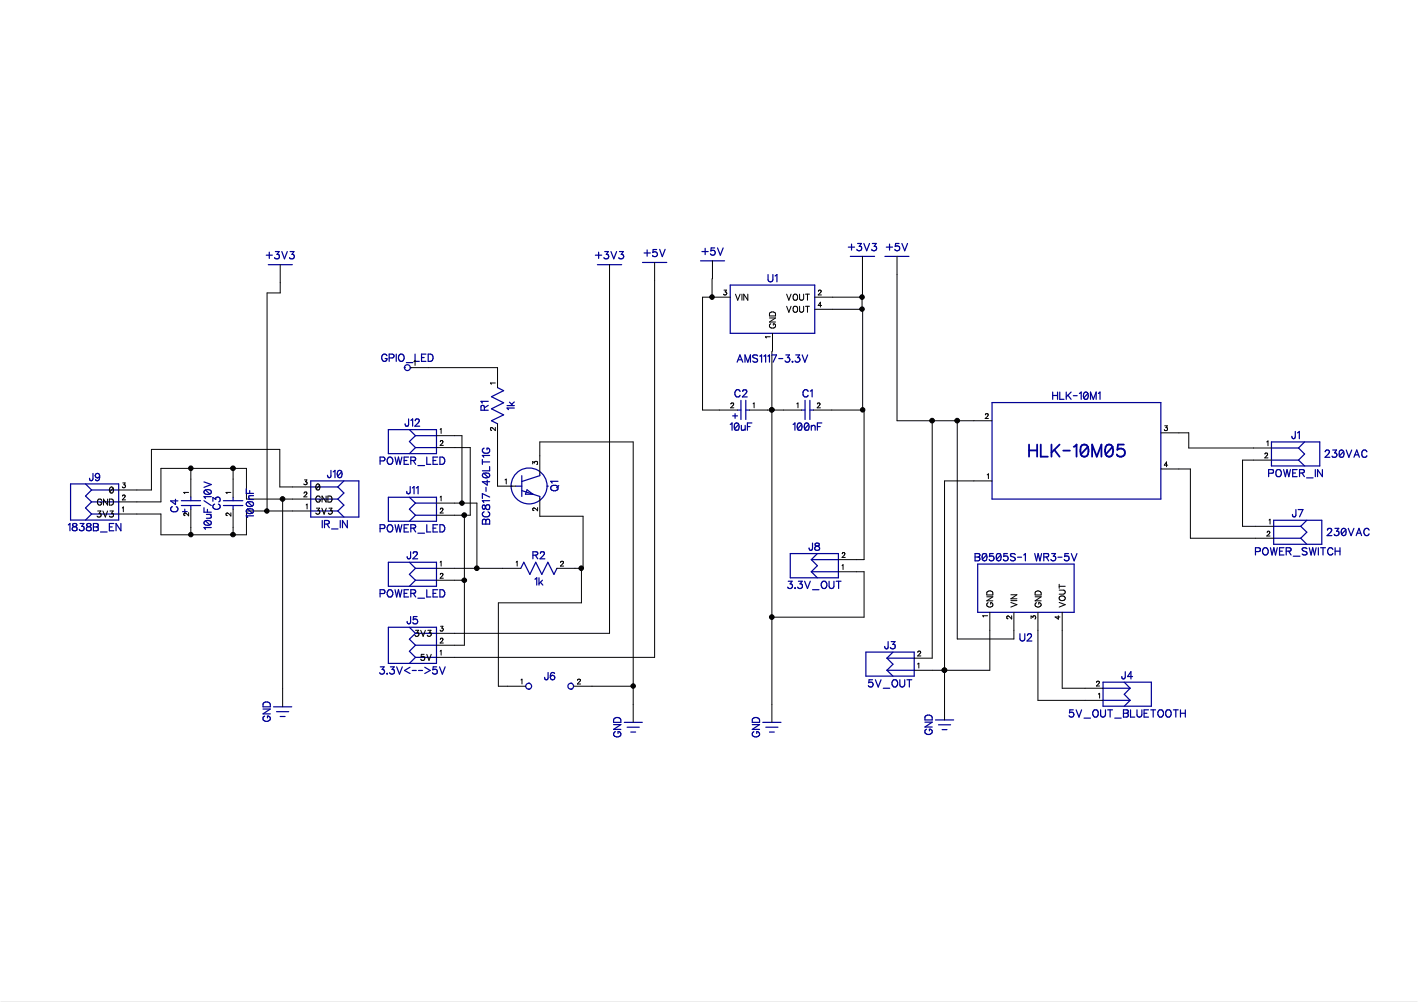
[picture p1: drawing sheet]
<svg xmlns="http://www.w3.org/2000/svg" width="297mm" height="210mm" viewBox="0 0 297 210" stroke-linecap="round" stroke-linejoin="round" font-family="sans-serif">
<g fill="#000" stroke="#000" stroke-width=".21">
<path d="M0 0h297.1v209.8h-297.1z"/>
<circle cx="149.2" cy="62.2" r=".48"/>
<circle cx="180.6" cy="64.8" r=".46"/>
<circle cx="180.6" cy="62.2" r=".48"/>
<circle cx="40" cy="98.1" r=".48"/>
<circle cx="48.8" cy="98.1" r=".49"/>
<circle cx="161.7" cy="85.9" r=".48"/>
<circle cx="180.7" cy="85.9" r=".47"/>
<circle cx="195.3" cy="88.1" r=".49"/>
<circle cx="200.5" cy="88.1" r=".49"/>
<circle cx="40" cy="112" r=".46"/>
<circle cx="48.8" cy="112" r=".48"/>
<circle cx="55.9" cy="107" r=".47"/>
<circle cx="59.2" cy="104.5" r=".49"/>
<circle cx="96.8" cy="105.4" r=".47"/>
<circle cx="97.3" cy="107.9" r=".49"/>
<circle cx="99.9" cy="119" r=".49"/>
<circle cx="121.8" cy="119" r=".48"/>
<circle cx="97.2" cy="121.5" r=".48"/>
<circle cx="161.7" cy="129.3" r=".49"/>
<circle cx="132.6" cy="143.7" r=".47"/>
<circle cx="197.8" cy="140.4" r=".48"/>
</g>
<g fill="#fff" stroke="#fff" stroke-width=".21">
<path d="M0 0h297.1v209.8h-297.1z"/>
<path d="M0 .6h297.1v208.5h-297.1z"/>
</g>
<g fill="none" stroke="#000" stroke-width=".21">
<path d="M58.7 55.4v6h-2.8v45.6M127.7 55.4v77.3h-36.3M137.1 55v82.7h-45.7M149.2 58.4v3.9M149.2 54.6v3.8M180.7 53.7v8.6h-10M187.9 53.7v34.4h19.9M86 77h18.2v4.2M86.7 75.7l.2-.2v1M151.7 60.8h.5l-.3 .4h.1a.35 .35 0 0 1 .1 .5 .35 .35 0 0 1-.5-.1M153 62.3h-5.8v23.6h7.3M154.1 61.6l.4 1.3 .5-1.3"/>
<path d="M155.4 61.6v1.3M156.7 61.6v1.3l-.9-1.3v1.3M161.2 66.6h1.3l-1.3 .9h1.3M161.2 65.6a.71 .71 0 0 1 1.3 .2v.4h-1.3zM161.4 70.5h-1.1l.2 .3M161.5 67.8a.45 .45 0 0 0-.3 .6 .45 .45 0 0 0 .4 .3h.4a.44 .44 0 0 0 .5-.4 .44 .44 0 0 0-.5-.5v.3M161.7 73.6v77.7M161.8 69.8v3.8M164.8 61.6l.4 1.3 .5-1.3M164.8 64.2l.4 1.2 .5-1.2M166.2 61.8l.1-.1a.62 .62 0 0 1 .8 .4 .62 .62 0 0 1-.4 .8 .65 .65 0 0 1-.6-.4 .65 .65 0 0 1 .1-.7zM166.2 64.3l.3-.1a.63 .63 0 0 1 .6 .6 .63 .63 0 0 1-.6 .6 .82 .82 0 0 1-.3-1.1z"/>
<path d="M167.5 61.6v1.1l.3 .2 .3-.1 .2-.2v-1M167.5 64.2v1.1l.3 .1 .5-.1v-1.1M168.7 61.6h.9M168.7 64.2h.9M169.1 61.6v1.3M169.1 64.2v1.2M170.7 64.8h10v21.1M171.4 61h.1M171.4 61l.1-.2h.3l.2 .3-.6 .7h.7M172.1 64h-.7l.5-.7v1M180.6 62.3v2.5M40 98.1h.1"/>
<path d="M40 98.1v6M48.8 98.1h.1M48.8 98.1v6.1M91.4 91.3h5.4v14.1M91.4 93.8h7.1v14.1h-7.1M92.2 90l.2-.2v1M92.2 92.5l.2-.2 .4 .2-.6 .8h.7M103.8 89.5v.7l-.7-.6h-.3l-.1 .4 .3 .2M103.8 80.2h-1.1l.3 .3M104.2 88.8v13h3.8M111.6 97.2v-.5l.4 .3a.35 .35 0 0 1 .5-.3 .35 .35 0 0 1-.1 .6M113.1 99.3v-6.7h19.5v58.7"/>
<path d="M153.1 84.6l.4-.2 .2 .3-.6 .7h.6M157 85.9h10.9M157.8 84.6l.2-.2v1M166.9 84.6l.3-.2v1M170.4 85.9h10.6v31.3h-5.4M171.2 84.6l.1-.1 .3-.1 .2 .3-.6 .7h.7M195.3 88.1v49.8h-3.8M200.5 88.1v45.8h11.9v-5.6M206.4 86.9a.3 .3 0 0 1 .3-.3 .3 .3 0 0 1 .3 .4l-.6 .7h.6M206.8 99.5l.2-.2v1M243.2 90.7h5.8v3.1h17.3M243.2 98.2h6.2v14.6h17.4"/>
<path d="M244 89.2h.5l-.3 .4a.34 .34 0 0 1 .4 .3 .34 .34 0 0 1-.3 .4 .34 .34 0 0 1-.4-.3M244.6 97.4h-.7l.5-.6v1M265 95.1l.1-.2h.3l.1 .3-.6 .7h.7M265.4 92.6l.2-.2v1M266.3 96.4h-6v13.9h6.5M20.5 107h.6l-.3 .6a.4 .4 0 0 1 .4 .4 .4 .4 0 0 1-.6 .3l-.3-.2M21.3 104.8l-.2-.2a.62 .62 0 0 0-.7 .5 .62 .62 0 0 0 .6 .7l.3-.3v-.2h-.3M21.6 107l.5 1.3 .4-1.3M22.5 104.5v1.3l-.8-1.3v1.3M22.9 104.5h.4a.67 .67 0 0 1 .5 .7 .67 .67 0 0 1-.5 .6h-.4zM23 107h.7l-.4 .6a.43 .43 0 0 1 .4 .6 .43 .43 0 0 1-.8-.1M23.7 102.3a.38 .38 0 0 0-.3-.3 .38 .38 0 0 0-.4 .3v.7"/>
<path d="M23.7 102.3l.1 .3a.53 .53 0 0 1-.5 .7l-.3-.3M23.7 102.3l-.7 .7M25.6 106.4l.2-.2v1M25.7 103.9l.1-.2 .4 .2-.6 .8h.7M25.7 101.2h.5l-.2 .3h.1a.34 .34 0 0 1 .1 .6 .34 .34 0 0 1-.6-.1M39.5 107.4v.7l-.8-.6-.2 .3 .2 .2M39.5 103.2h-1l.2 .2M40 112h.1M40 106.7v5.3M48.4 107.4v.7l-.8-.6-.3 .1 .1 .3 .2 .1M48.4 103.2h-1.1l.3 .2M48.8 106.7v5.3"/>
<path d="M59.2 104.5v43.6M63.7 103.3l.2-.2 .3 .1v.2l-.5 .7h.6M63.8 100.5h.5l-.3 .4a.35 .35 0 0 1 .3 .6 .35 .35 0 0 1-.6-.1M64.1 105.8l.2-.2v1M65.1 104.5h-13.5v-6.4h-17.9v7h-8.8M65.1 107h-13.5v5h-17.9v-4.3h-8.8M65.1 102h-6.5v-7.9h-26.9v8.5h-6.8M66.3 106.5h.7l-.4 .4a.43 .43 0 0 1 .3 .7 .43 .43 0 0 1-.8-.1M67 101.6v.5l-.2 .5h-.4l-.2-.2M67 101.6a.38 .38 0 0 0-.4-.2 .38 .38 0 0 0-.4 .2v.8M67 101.6l-.8 .8M67.1 104.2l-.3-.3a.62 .62 0 0 0-.7 .7 .62 .62 0 0 0 .8 .5l.2-.4h-.3"/>
<path d="M67.4 106.5l.5 1.2 .5-1.2M68.3 103.9v1.3l-.8-1.3v1.3M68.7 103.9a.71 .71 0 0 1 .8 .4 .71 .71 0 0 1-.2 .8l-.6 .1zM68.9 106.5h.6l-.3 .4a.42 .42 0 0 1 .4 .5 .42 .42 0 0 1-.5 .3l-.3-.2M91.4 119.1h17.7M91.4 105.4h8.5v13.7M92.2 117.8l.2-.2v1M92.2 104.1l.2-.1v.9M92.2 106.7l.2-.2h.3l.1 .2-.6 .8h.7M97.3 107.9v27.3h-5.9M105.8 100.5l.2-.1v1M108.1 117.8l.2-.2v1"/>
<path d="M112.6 106.3v.7l-.8-.6-.2 .1v.3l.2 .2M113.1 104.3v3.8h9v11h-5.4M117.4 117.8l.2-.2 .4 .1v.3l-.6 .6h.7M121.8 119.1v7.2h-17.4v17.5h5.7M175.6 119.8h5.4v9.5h-19.3M176.4 118.5l.2-.2v1M176.4 116l.2-.2h.3l.1 .2-.6 .8h.7M207.8 100.7h-9.9v50.1M265.4 111.5l.2-.2 .4 .2-.1 .3-.5 .5h.6M265.8 108.9l.2-.1v1M87 132h.7l-.4 .5a.43 .43 0 0 1 .4 .7 .43 .43 0 0 1-.8-.1M88.1 132l.5 1.3 .5-1.3"/>
<path d="M88.9 137.1h-.6l-.1 .5a.44 .44 0 0 1 .7 0 .44 .44 0 0 1-.1 .7 .44 .44 0 0 1-.7-.2M89.4 137.1l.5 1.2 .4-1.2M89.6 132h.7l-.4 .5a.43 .43 0 0 1 .3 .7 .43 .43 0 0 1-.7-.1M91.4 121.5h5.9M92.2 136.4l.2-.2v1M92.2 120.3l.2-.2 .4 .2-.6 .8h.7M92.2 133.9l.2-.2h.3l.1 .2-.6 .8h.7M92.3 131.2h.5l-.3 .4h.2l.2 .3-.3 .3h-.3l-.1-.2M192.2 139.1l.3-.2v1M192.3 136.6h.1M192.3 136.6a.3 .3 0 0 1 .3-.2 .3 .3 0 0 1 .3 .3l-.7 .7h.7M206.7 125h1.3l-1.3 .9h1.3"/>
<path d="M206.9 123.9l.3-.1 .6 .1 .2 .7h-1.3zM206.9 129h-1l.1 .2M207 126.2a.48 .48 0 0 0-.3 .6 .48 .48 0 0 0 .5 .4h.3a.46 .46 0 0 0 .5-.5 .46 .46 0 0 0-.5-.5v.4M207.3 128.3v12.1h-15.8M211.8 125.8h1.2M211.8 126.2l1.2 .5-1.2 .5M211.8 124.6h1.2l-1.2 .8h1.2M211.9 129v.7l-.7-.7a.3 .3 0 0 0-.3 .3 .3 .3 0 0 0 .3 .3M216 129.6v-.6l.4 .3a.3 .3 0 0 1 .2-.3 .3 .3 0 0 1 .4 .3l-.2 .4M216.8 125h1.3l-1.3 .9h1.3M217 123.9a.7 .7 0 0 1 .8 0 .7 .7 0 0 1 .3 .7h-1.3zM217.1 126.2a.48 .48 0 0 0-.3 .6 .48 .48 0 0 0 .5 .4h.3a.47 .47 0 0 0 .5-.5 .47 .47 0 0 0-.5-.5v.4"/>
<path d="M217.4 128.3v18.4h13.7M221.7 129v.7l-.7-.5h1M221.9 126.2l1.2 .5-1.2 .5M221.9 123.6l1.1 .1 .1 .3v.3l-.3 .2h-.9M221.9 122.4v.8M221.9 122.8h1.2M222 125a.59 .59 0 0 1 .8-.1 .59 .59 0 0 1 .2 .8 .59 .59 0 0 1-.9 .1 .59 .59 0 0 1-.1-.8zM222.5 128.3v15.9h8.6M109.1 142.4l.2-.1v1M120.2 143.8h12.4M121 142.5a.3 .3 0 0 1 .3-.2 .3 .3 0 0 1 .3 .3l-.7 .7h.7M229.7 142.9l.2-.2 .4 .1v.3l-.6 .6h.6"/>
<path d="M230.1 145.4l.2-.2v1"/>
</g>
<g fill="none" stroke="#000096" stroke-width=".25">
<path d="M55.8 53.5h1.2M56.2 55.4h5M56.4 52.8v1.3M57.7 52.7h.8l-.5 .6a.52 .52 0 0 1 .4 .8 .52 .52 0 0 1-.9-.1M59 52.7l.6 1.5 .6-1.5M60.8 52.7h.8l-.4 .6a.49 .49 0 0 1 .5 .6 .49 .49 0 0 1-.7 .3l-.4-.2M124.7 53.5h1.3M125.1 55.4h5.1M125.4 52.8v1.3M126.7 52.7h.7l-.4 .6a.5 .5 0 0 1 .4 .8 .5 .5 0 0 1-.9-.1M128 52.7l.6 1.5 .6-1.5M129.8 52.7h.8l-.5 .6a.49 .49 0 0 1 .6 .6 .49 .49 0 0 1-.7 .3l-.4-.2"/>
<path d="M134.6 55h5.1M134.9 53h1.3M135.6 52.4v1.3M137.6 52.3h-.8l-.1 .6a.55 .55 0 0 1 .9 0 .55 .55 0 0 1-.1 .8 .55 .55 0 0 1-.8-.2M138.2 52.2l.5 1.6 .6-1.6M146.7 54.6h5.1M147 52.7h1.4M147.7 52v1.3M149.7 51.9h-.7l-.1 .7a.54 .54 0 0 1 .8 0 .54 .54 0 0 1-.1 .8 .54 .54 0 0 1-.8-.2M150.3 51.9l.6 1.6 .6-1.6M153 59.7h17.7v10.1h-17.7zM160.9 57.5v1.1l.4 .4h.4l.2-.4v-1.1"/>
<path d="M162.4 57.8l.4-.3v1.5M177.7 51.8h1.3M178.1 53.7h5.1M178.4 51.1v1.3M179.6 51h.9l-.5 .6a.52 .52 0 0 1 .5 .5 .52 .52 0 0 1-.4 .5 .52 .52 0 0 1-.6-.4M181 51l.6 1.5 .5-1.5M182.7 51h.8l-.4 .6a.47 .47 0 0 1 .5 .4 .47 .47 0 0 1-.4 .5l-.5-.1-.1-.2M185.4 53.7h5M185.7 51.8h1.3M186.3 51.1v1.3M188.3 51h-.7l-.1 .6a.54 .54 0 0 1 .8 0 .54 .54 0 0 1-.1 .9 .54 .54 0 0 1-.8-.3M188.9 51l.6 1.5 .6-1.5"/>
<path d="M81.1 74.5a.65 .65 0 0 0-1-.1 .65 .65 0 0 0-.1 .9 .52 .52 0 0 0 .7 .4 .52 .52 0 0 0 .4-.6h-.4M81.5 75l.9-.1 .1-.2v-.4l-1-.1v1.5M83 74.2v1.5M83.8 74.3a.71 .71 0 0 1 .9 .6 .71 .71 0 0 1-.9 .7l-.3-.5 .1-.6zM84.7 77h.1M85.1 76h1.4M86 77h.1M86.9 74.2v1.5h.9M88.3 74.9h.6M89.2 74.2h-.9v1.5h.9M89.7 74.2h.5a.81 .81 0 0 1 .5 .7 .81 .81 0 0 1-.5 .8h-.5zM154.4 75.9l.6-1.5 .6 1.5"/>
<path d="M154.7 75.4h.7M156.1 75.9v-1.5l.6 1.5 .5-1.5v1.5M158.7 74.6l-.4-.2h-.5l-.1 .2 .1 .3 .8 .4 .1 .3a.6 .6 0 0 1-1 0M159.2 74.6l.3-.2v1.5M160 74.6l.4-.2v1.5M160.8 74.6l.4-.2v1.5M161.6 74.4h1.1l-.8 1.5M163.1 75.1h.9M164.6 74.4h.8l-.4 .5a.5 .5 0 0 1 .3 .8 .5 .5 0 0 1-.9-.1M165.9 75.8h.2zM166.7 74.4h.8l-.4 .5a.51 .51 0 0 1 .3 .8 .51 .51 0 0 1-.8-.1M168 74.4l.6 1.5 .6-1.5"/>
<path d="M19.5 99.2l-.1 1.3-.2 .2-.3-.1-.1-.4M20.9 99.7a.74 .74 0 0 1-.6 1l-.3-.3M69.3 98.5v1.4l-.4 .2-.3-.5M69.8 98.8l.4-.3v1.6M71.6 98.8l.1 .4a.68 .68 0 0 1-.6 .9l-.4-.3M71.6 98.8a.45 .45 0 0 0-.5-.3 .45 .45 0 0 0-.4 .3v1M71.6 98.8l-.9 1M79.6 96.6l.9-.1 .1-.2-.1-.5h-.9v1.5M81.3 96a.69 .69 0 0 1 .9 .1 .69 .69 0 0 1-.1 1 .69 .69 0 0 1-1-.2 .69 .69 0 0 1 .2-.9zM81.4 90h10v5h-10zM82.8 95.8l.3 1.5 .4-1.5 .3 1.5 .4-1.5M84.7 96.5h.5"/>
<path d="M85.6 95.8h-.9v1.5h.9M85.6 87.8l-.1 1.4h-.5l-.1-.4M85.8 90l1.2 1.3M86.1 96.5l.8-.1 .2-.4-.4-.2h-.6v1.5M86.1 88.1l.3-.3v1.5M86.6 96.5l.5 .8M87 88.1l.2-.3h.5l.1 .3-.2 .5-.7 .7h1M87 91.3l-1.2 1.2 1.2 1.3M87 91.3h4.4M87 93.8l-1.2 1.2M87 93.8h4.4M87.5 97.5h1.4"/>
<path d="M89.4 95.8v1.5h.8M90.7 96.5h.6M91.7 95.8h-1v1.5h1M92.2 95.8h.5a.82 .82 0 0 1 .5 .7 .82 .82 0 0 1-.5 .8h-.5zM101 96.3v1M101 96.8h1.6M101.3 99.1h.4a.61 .61 0 0 1 .9 .5l-.3 .4M101.3 99.1a.48 .48 0 0 0-.3 .5 .48 .48 0 0 0 .3 .4h1M101.3 99.1l1 .9M101.4 93.9a.54 .54 0 0 0-.4 .6 .54 .54 0 0 0 .6 .4h.4a.53 .53 0 0 0 .6-.5 .53 .53 0 0 0-.6-.5v.3M101.5 85.9l-.1-.8-.5-.1-.2 .9h1.6M102.3 84.9l-.8 .5"/>
<path d="M102.3 84.1h-1.6l.3 .4M102.6 97.7v.9h-1.6M102.6 95.4h-1.6l.3 .4M104.2 81.2l1.3 .6-2.5 1.3 2.5 1.3-2.5 1.2 2.5 1.3-2.5 1.2 1.2 .7M106.2 85h1.5M106.7 84.2l.7 .8M107.7 85.5h-1.5l.3 .3M107.7 84.2l-.6 .5M109.3 99.6v4.4M113.1 99.3v.3l-3.8 1.3M153 88.9l.3-.3v1.5M153.5 87.1h1"/>
<path d="M154 86.7v.9M154.5 85.9h.7M154.7 88.9l.1 .6-.2 .6h-.6l-.1-.2M154.7 88.9a.48 .48 0 0 0-.4-.3 .48 .48 0 0 0-.4 .3v1M154.7 88.9l-.8 1M155 82a.56 .56 0 0 0-.6-.4 .56 .56 0 0 0-.5 .6v.4a.57 .57 0 0 0 .5 .6 .57 .57 0 0 0 .6-.4M155.2 83.9v4M155.3 89.1v1h.4l.4-.2M155.6 82l.2-.3h.5l.1 .2-.2 .5-.7 .7h1M156.1 89.1v1M156.2 85.9h.8M156.2 83.9v4"/>
<path d="M156.6 89.4h.5M157.5 88.6h-.9v1.5M166.1 88.9l.4-.3v1.5M167.9 88.9a.45 .45 0 0 0-.4-.3 .45 .45 0 0 0-.4 .3v1M167.9 88.9l.1 .6-.2 .6h-.6l-.1-.2M167.9 88.9l-.8 1M167.9 85.9h.7M168.6 83.9v4M169.3 82a.54 .54 0 0 0-.7-.4 .54 .54 0 0 0-.4 .6v.4a.55 .55 0 0 0 .5 .5 .55 .55 0 0 0 .6-.3M169.4 88.9l.1 .6-.2 .6h-.6l-.1-.2M169.4 88.9a.45 .45 0 0 0-.4-.3 .45 .45 0 0 0-.4 .3v1M169.4 88.9l-.8 1"/>
<path d="M169.7 83.9v4M169.7 85.9h.7M169.7 81.9l.4-.2v1.4M170 89.1v1M170 89.4l.3-.3 .4 .1 .1 .9M171.2 89.4h.6M172.2 88.6h-1v1.5M207.8 84.3h35.4v20.2h-35.4zM220.5 82.1v1.6M220.5 82.8h1M221.5 82.1v1.6M222 82.1v1.6h.9"/>
<path d="M223.4 82.1v1.6M223.7 82.8l.7 .9M224.4 82.1l-1 1M224.8 82.9h.8M226.1 82.4l.4-.3v1.6M227.9 82.4l.1 .4a.66 .66 0 0 1-.6 .9l-.4-.3M227.9 82.4a.45 .45 0 0 0-.4-.3 .45 .45 0 0 0-.5 .3v1M227.9 82.4l-.9 1M228.4 83.7v-1.6l.6 1.6 .6-1.6v1.6M230.1 82.4l.3-.3v1.6M265.7 99.1h.9l.1-.6-1-.1v1.5M266.3 93.8h5.7"/>
<path d="M266.3 92.6h10.2v5h-10.2zM266.3 96.4h5.7M267.5 98.4a.72 .72 0 0 1 .9 .7 .72 .72 0 0 1-.9 .7l-.2-.5v-.6zM268.9 98.4l.4 1.5 .3-1.5 .4 1.5 .3-1.5M270.8 99.1h.6M271.3 90.4l-.1 1.4h-.5l-.1-.4M271.7 98.4h-.9v1.5h.9M271.8 90.7l.4-.3v1.5M272 93.8l1.3 1.3-1.3 1.3M272 96.4l1.3 1.2M272.2 99.1l.9-.1 .1-.4-.1-.2h-.9v1.5M272.7 99.1l.5 .8"/>
<path d="M273.3 92.6l-1.3 1.2M275.5 98.4v1.5M277 98.4v1.5l-1-1.5v1.5M277.6 94.7l.3-.4h.3l.3 .3-.2 .5-.7 .7h1M279.2 94.3h.8l-.4 .6a.49 .49 0 0 1 .5 .5 .49 .49 0 0 1-.7 .4l-.4-.3M281.5 94.6a.48 .48 0 0 0-.5-.3 .48 .48 0 0 0-.4 .3v.9M281.5 94.6a.72 .72 0 0 1 0 .8 .72 .72 0 0 1-.8 .4l-.1-.3M281.5 94.6l-.9 .9M282 94.3l.6 1.5 .6-1.5M283.6 95.8l.6-1.5 .6 1.5M283.8 95.3h.8M286.3 94.7a.54 .54 0 0 0-.6-.4 .54 .54 0 0 0-.4 .6v.3a.55 .55 0 0 0 .4 .6 .55 .55 0 0 0 .6-.3"/>
<path d="M14.3 110l.4-.3v1.5M14.8 101.4h10.1v7.5h-10.1zM15.3 109.7v.5l.4 .1a.43 .43 0 0 1 .4 .4 .43 .43 0 0 1-.3 .5l-.6-.1-.1-.4 .2-.3 .7-.2 .1-.3a.58 .58 0 0 0-.8-.2zM16.8 109.7h.8l-.5 .6a.52 .52 0 0 1 .5 .4 .52 .52 0 0 1-.4 .6 .52 .52 0 0 1-.6-.4M17.9 101.4l1.3 1.2M18.3 109.7v.5l.4 .1a.43 .43 0 0 1 .4 .4 .43 .43 0 0 1-.3 .5l-.6-.1-.1-.4 .2-.3 .7-.2 .1-.3a.58 .58 0 0 0-.8-.2zM19.2 105.1l-1.3 1.3 1.3 1.3M19.2 105.1h5.7M19.2 102.6l-1.3 1.3 1.3 1.2M19.2 102.6h5.7M19.2 107.7l-1.3 1.2M19.2 107.7h5.7"/>
<path d="M19.6 109.7h.6l.3 .1v.5l-.3 .1 .3 .2v.5l-.9 .1zM19.6 110.4h.6M21 111.4h1.4M22.9 110.4h.6M23.8 109.7h-.9v1.5h.9M25.3 109.7v1.5l-1-1.5v1.5M36.1 106.2a.6 .6 0 0 0-.3 .8 .6 .6 0 0 0 .9 .2 .55 .55 0 0 0 .6-.4 .55 .55 0 0 0-.4-.6M36.8 104.6v1.1l-1.1-.8h1.6M38 104.9h4M38 105.9h4M38.2 107.2h1M38.7 106.7v1"/>
<path d="M40 104.1v.8M40 105.9v.8M42.7 106.4v.9h1.6M42.7 104.9l1.6 1M42.7 101l1.6 .5-1.6 .6M43 109.1a.45 .45 0 0 0-.3 .4 .45 .45 0 0 0 .3 .5h1M43 109.1l.4-.1a.66 .66 0 0 1 .9 .6l-.3 .4M43 102.6h.4a.66 .66 0 0 1 .9 .6l-.3 .3M43 102.6a.45 .45 0 0 0-.3 .5 .45 .45 0 0 0 .3 .4h1M43 109.1l1 .9M43 102.6l1 .9M43.2 107.8h1.1"/>
<path d="M43.5 106.7v.6M44 107.8l.3 .3-.1 .4-1 .1M44.3 110.5h-1.6l.3 .4M44.3 104h-1.6l.3 .4M44.6 105v-.8l.6 .4a.5 .5 0 0 1 .7-.4 .5 .5 0 0 1 0 .9h-.1M45 105.6a.56 .56 0 0 0-.4 .6 .56 .56 0 0 0 .6 .5 .62 .62 0 0 0 .8-.3 .62 .62 0 0 0-.3-.8M46.8 104.9h4.1M46.8 105.9h4.1M48.8 104.2v.7M48.8 105.9v.8M51.6 102.4v1h1.5M51.9 106.6a.48 .48 0 0 0-.3 .5 .48 .48 0 0 0 .3 .4h.9"/>
<path d="M51.9 106.6h.3a.63 .63 0 0 1 .9 .5l-.3 .4M51.9 105.1h.3a.63 .63 0 0 1 .9 .5l-.3 .4M51.9 105.1a.48 .48 0 0 0-.3 .5 .48 .48 0 0 0 .3 .4h.9M51.9 106.6l.9 .9M51.9 105.1l.9 .9M52.1 104.6h1M52.3 102.8v.6M53.1 108.1h-1.5l.3 .3M53.1 103.8l-.9 .1-.1 .4 .3 .3M65.1 104.5h5.7M65.1 102h5.7M65.1 100.7h10.1v7.6h-10.1z"/>
<path d="M65.1 107h5.7M67.5 109v1.6M68 109.8l.8-.1 .2-.4-.4-.3h-.6v1.6M68.5 109.8l.5 .8M69.5 110.8h1.3M70.8 104.5l1.2 1.3-1.2 1.2M70.8 102l1.2 1.3-1.2 1.2M70.8 107l1.2 1.3M71.3 109v1.6M72 100.7l-1.2 1.3M72.8 109v1.6l-1.1-1.6v1.6M79.6 110.7l.9-.1 .1-.2-.1-.4-.9-.1v1.5"/>
<path d="M81.3 110.1a.69 .69 0 0 1 .9 .2 .69 .69 0 0 1-.1 .9 .69 .69 0 0 1-1-.1 .69 .69 0 0 1 .2-1zM81.4 117.8h10v5h-10zM81.4 104.2h10v5h-10zM82.8 109.9l.3 1.5 .4-1.5 .3 1.5 .4-1.5M84.7 110.6h.5M85.6 109.9h-.9v1.5h.9M85.8 117.8l1.2 1.3M85.8 104.2l1.2 1.2M85.9 101.9l-.1 1.4-.2 .1-.4-.1v-.4M86 115.6l-.1 1.3-.5 .1-.1-.4M86.1 110.6h.8l.2-.3-.1-.3-.9-.1v1.5M86.4 102.2l.3-.3v1.5"/>
<path d="M86.6 115.9a.44 .44 0 0 1 .4-.3 .44 .44 0 0 1 .4 .2v.3l-.9 1h1M86.6 110.6l.5 .8M87 119.1l-1.2 1.2 1.2 1.2M87 119.1h4.4M87 105.4l-1.2 1.3 1.2 1.2M87 105.4h4.4M87 107.9l-1.2 1.3M87 107.9h4.4M87.2 102.2l.4-.3v1.5M87.5 111.7h1.4M89.4 109.9v1.5h.8M90.7 110.6h.6"/>
<path d="M91.7 109.9h-1v1.5h1M92.2 109.9h.5a.82 .82 0 0 1 .5 .8 .82 .82 0 0 1-.5 .7h-.5zM101.1 105.9a.58 .58 0 0 0 .2 .8l.3-.1 .2-.7a.49 .49 0 0 1 .7 0l.1 .5a.42 .42 0 0 1-.5 .4 .42 .42 0 0 1-.4-.5l-.1-.4zM101.2 108.8h.4l.2 .3 .1-.3h.5l.2 1h-1.6v-.7zM101.4 107.2a.54 .54 0 0 0-.4 .6 .54 .54 0 0 0 .6 .5h.4a.55 .55 0 0 0 .6-.5 .55 .55 0 0 0-.4-.6M101.8 109.1v.7M101.8 102.1v.8M102.1 100.6v1l-1.1-.7h1.6M102.6 104.9h-1.6l.3 .4M102.6 104.1l-1.6-.7v1M107.1 101.8h.1M108 101.8h1.3"/>
<path d="M109.1 119.1l.6-1.3 1.3 2.5 1.2-2.5 1.3 2.5 1.3-2.5 1.2 2.5 .7-1.2M109.3 102.8l3.8 1.2v.3M110.4 102.6l1.2 .9h-1.5zM111.6 116.3l.9-.1 .2-.4-.2-.2h-.9v1.5M112.1 116.3l.6 .8M113.2 115.9l.3-.3h.4l.1 .2-.2 .5-.7 .8h1M114.6 101.8h.1M115.6 101.8a.76 .76 0 0 1 .9-.1 .76 .76 0 0 1 .3 .8 .83 .83 0 0 1-.8 .3 .83 .83 0 0 1-.6-.7zM116.9 100.8h-1.5l.3 .4M117.1 101.7l-.5 .5M165.5 116h10.1v5h-10.1zM170 117.2l1.2 1.3-1.2 1.3"/>
<path d="M170 117.2h5.6M170 119.8l1.2 1.2M170 119.8h5.6M170.2 113.8l-.1 1.4h-.5l-.1-.4M170.8 113.9v.4l.7 .2a.49 .49 0 0 1 0 .7 .49 .49 0 0 1-.7-.1v-.5l.8-.3v-.3a.58 .58 0 0 0-.8-.1zM171.2 116l-1.2 1.2M204.3 116l.9 .1 .1 .3-.4 .3a.4 .4 0 0 1 .4 .4 .4 .4 0 0 1-.4 .4h-.6zM204.3 116.7h.6M204.8 118.2h20.2v10.1h-20.2zM206.7 116.3a.54 .54 0 0 0-.8-.3l-.1 .3v.9M206.7 116.3l.1 .3a.68 .68 0 0 1-.6 .9l-.4-.3M206.7 116.3l-.9 .9"/>
<path d="M208.1 116h-.8v.6a.55 .55 0 0 1 .8-.1 .55 .55 0 0 1-.1 .9 .55 .55 0 0 1-.8-.2M209.6 116.3a.54 .54 0 0 0-.7-.3l-.2 .3v.9M209.6 116.3l.1 .3a.68 .68 0 0 1-.6 .9l-.4-.3M209.6 116.3l-.9 .9M211 116h-.7v.6a.54 .54 0 0 1 .8 0 .54 .54 0 0 1-.1 .8 .54 .54 0 0 1-.8-.2M212.7 116.2l-.4-.2h-.5l-.1 .2 .1 .3 .8 .4 .1 .3a.62 .62 0 0 1-1 0M213.1 116.7h.9M214.5 116.3l.3-.3v1.5M216.7 116l.4 1.5 .4-1.5 .3 1.5 .4-1.5M218.7 116.7l.8-.1 .1-.5-.9-.1v1.5M219.2 116.7l.5 .8M220.3 116h.8l-.5 .5a.52 .52 0 0 1 .4 .8 .52 .52 0 0 1-.9-.1"/>
<path d="M221.6 116.7h.9M223.8 116h-.7l-.1 .6a.54 .54 0 0 1 .8 0 .54 .54 0 0 1-.1 .8 .54 .54 0 0 1-.8-.2M224.4 116l.6 1.5 .6-1.5M263 115.5l1-.1v-.5l-.3-.2h-.7v1.6M264.6 115a.71 .71 0 0 1 1.1 .2 .71 .71 0 0 1-.3 1 .72 .72 0 0 1-.9-.3 .72 .72 0 0 1 .1-.9zM266.1 114.7l.4 1.6 .3-1.6 .4 1.6 .4-1.6M266.8 110.3h5.7M266.8 109h10.1v5h-10.1zM266.8 112.8h5.7M268 115.5h.6M269 114.7h-1v1.6h1M269.4 115.5l.9-.1 .1-.5-.3-.2h-.7v1.6"/>
<path d="M269.9 115.5l.5 .8M270.9 116.5h1.4M271.5 106.7l-.2 1.5h-.4l-.2-.4M271.9 106.7h1l-.7 1.6M272.5 110.3l1.2 1.2-1.2 1.3M272.5 112.8l1.2 1.2M273.7 100.1h1.4M273.7 109l-1.2 1.3M273.8 115l-.2-.2a.53 .53 0 0 0-.8 .3l.1 .2 .8 .4 .1 .3-.2 .2a.65 .65 0 0 1-.8-.2M274.3 114.7l.3 1.6 .4-1.6 .4 1.6 .3-1.6M276.2 114.7v1.6M276.6 114.7h1"/>
<path d="M277.1 114.7v1.6M278.1 111.1l.3-.4h.3l.3 .3-.3 .5-.7 .7h1M279.2 115.1a.56 .56 0 0 0-.6-.4 .56 .56 0 0 0-.5 .6 .63 .63 0 0 0 .3 .9 .63 .63 0 0 0 .8-.3M279.6 110.7h.8l-.4 .6a.52 .52 0 0 1 .5 .5 .52 .52 0 0 1-.5 .5 .52 .52 0 0 1-.5-.4M279.7 115.5h1M279.7 114.7v1.6M280.7 114.7v1.6M281.9 111a.48 .48 0 0 0-.4-.3 .48 .48 0 0 0-.5 .3v.9M281.9 111l.1 .3a.63 .63 0 0 1-.6 .9l-.4-.3M281.9 111l-.9 .9M282.4 110.7l.6 1.5 .6-1.5M284.1 112.2l.6-1.5 .5 1.5"/>
<path d="M284.3 111.7h.7M286.8 111.1a.56 .56 0 0 0-.6-.4 .56 .56 0 0 0-.5 .6 .62 .62 0 0 0 .3 .8 .62 .62 0 0 0 .8-.3M79.6 124.3h.9l.1-.3-.1-.4-.9-.1v1.6M79.7 139.7h.8l-.5 .5a.51 .51 0 0 1 .4 .9 .51 .51 0 0 1-.9-.2M81.4 131.4h10v7.6h-10zM81.4 123.6a.72 .72 0 0 1 .9 .7 .72 .72 0 0 1-.9 .7l-.3-.5v-.4zM81.8 139.7h.8l-.5 .5a.53 .53 0 0 1 .5 .5 .53 .53 0 0 1-.4 .6 .53 .53 0 0 1-.6-.4M82.8 123.5l.3 1.6 .4-1.6 .3 1.6 .4-1.6M83.1 139.7l.6 1.5 .6-1.5M84.7 124.3h.5M85.6 123.5h-.9v1.6h.9M85.8 131.4l1.2 1.3"/>
<path d="M85.9 139.8l-1.2 .7 1.2 .6M86 129.2l-.1 1.4-.2 .1-.3-.1-.1-.4M86.1 124.3l.8-.1 .2-.2-.2-.4-.8-.1v1.6M86.6 124.3l.5 .8M87 121.5l-1.2 1.3M87 121.5h4.4M87 135.2l-1.2 1.2 1.2 1.3M87 137.7h4.4M87 132.7l-1.2 1.2 1.2 1.3M87 135.2h4.4M87 132.7h4.4M87 137.7l-1.2 1.3"/>
<path d="M87.4 129.2h-.8v.6a.53 .53 0 0 1 .8 0 .53 .53 0 0 1-.2 .8 .53 .53 0 0 1-.7-.2M87.5 125.3h1.4M89 139.8l1.1 .7-1.1 .6M89.4 123.5v1.6h.8M90.7 124.3h.6M91.5 139.7h-.7l-.1 .6a.54 .54 0 0 1 .8 0 .54 .54 0 0 1-.1 .8 .54 .54 0 0 1-.8-.2M91.7 123.5h-1v1.6h1M92.1 139.7l.6 1.5 .6-1.5M92.2 123.5h.5a.82 .82 0 0 1 .5 .8 .82 .82 0 0 1-.5 .8h-.5zM112.1 121.3l.3-.3v1.6M112.9 121v1.6M113.2 122l.5 .6"/>
<path d="M113.6 121.5l-.7 .8M165.1 121.8h.8l-.4 .5a.51 .51 0 0 1 .4 .8 .51 .51 0 0 1-.9-.1M166.5 123.2h.1zM167.2 121.8h.8l-.4 .5a.53 .53 0 0 1 .5 .5 .53 .53 0 0 1-.4 .6 .53 .53 0 0 1-.6-.4M168.6 121.8l.5 1.5 .6-1.5M170.2 123.5h1.4M172.3 121.8a.75 .75 0 0 1 .9 .6 .75 .75 0 0 1-.7 .9 .89 .89 0 0 1-.2-1.5zM173.7 121.8v1a.51 .51 0 0 0 .5 .5 .51 .51 0 0 0 .5-.5v-1M175.2 121.8h1M175.7 121.8v1.5M181.4 136.6h10.1v5h-10.1zM185.8 137.9l1.3 1.2-1.3 1.3"/>
<path d="M185.8 137.9h5.7M186 134.4v1.4l-.4 .1-.3-.5M186.7 134.4h.8l-.5 .6a.52 .52 0 0 1 .5 .5 .52 .52 0 0 1-.4 .5 .52 .52 0 0 1-.6-.4M187.1 136.6l-1.3 1.3M213.7 132.8v1.1l.4 .4 .4-.1 .2-.3v-1.1M215.2 133.1l.3-.3h.3l.3 .3-.1 .2-.9 1h1.1M55.1 148.5h1.5l-1.5 1h1.5M55.3 147.2l.3-.1 .8 .1 .2 .4v.5h-1.5v-.8zM55.4 150a.57 .57 0 0 0-.3 .6 .57 .57 0 0 0 .5 .5h.4a.55 .55 0 0 0 .6-.5 .55 .55 0 0 0-.6-.6v.4M57.3 148.1h3.8M57.9 149.1h2.6M58.7 150.1h1"/>
<path d="M81 141.1h.1zM86.4 140.5h.8M87.7 140.5h.8M110.7 143.1h.1M110.7 143.1a.61 .61 0 0 1 .7 .7 .61 .61 0 0 1-.7 .6M110.7 144.4h.1M110.7 143.1a.61 .61 0 0 0-.6 .7 .61 .61 0 0 0 .6 .6M114.8 140.9l-.1 1.5h-.5l-.1-.5M116.2 141.1l-.1-.1a.47 .47 0 0 0-.7 .2l-.1 .7M119.6 143.1h.1M119.6 143.1a.61 .61 0 0 1 .5 .7 .61 .61 0 0 1-.5 .6M119.6 144.4h.1"/>
<path d="M119.6 143.1a.61 .61 0 0 0-.6 .7 .61 .61 0 0 0 .6 .6M128.5 151.8h1.6l-1.6 1h1.6M128.6 150.6a.84 .84 0 0 1 1.5 .2v.5h-1.6zM128.9 153.3a.56 .56 0 0 0-.4 .6 .56 .56 0 0 0 .6 .5 .73 .73 0 0 0 1-.5v-.3l-.4-.3h-.2v.3M130.8 151.3h3.7M131.4 152.3h2.5M132.1 153.4h1M157.6 151.8h1.5l-1.5 1h1.5M157.6 150.6a.87 .87 0 0 1 1.5 .2v.5h-1.5zM157.9 153.3a.57 .57 0 0 0-.3 .6 .57 .57 0 0 0 .5 .5h.4a.55 .55 0 0 0 .6-.6 .55 .55 0 0 0-.6-.5v.3M159.8 151.3h3.8M160.4 152.3h2.6"/>
<path d="M161.2 153.4h1M182.8 142.4h-.7l-.1 .6a.54 .54 0 0 1 .8 0 .54 .54 0 0 1-.1 .8 .54 .54 0 0 1-.8-.2M183.4 142.4l.6 1.5 .6-1.5M185 144.2h1.4M185.8 140.4l1.3 1.2M185.8 140.4h5.7M187.1 142.4a.72 .72 0 0 1 1 .7 .72 .72 0 0 1-1 .7l-.3-.5v-.4zM188.5 142.4v1.3a.53 .53 0 0 0 .6 .2 .53 .53 0 0 0 .4-.4v-1.1M190 142.4h1M190.5 142.4v1.5M193.8 151.3h1.5l-1.5 1h1.5M194 149.9l.3-.1 .7 .1 .3 .4v.5h-1.5v-.7z"/>
<path d="M194.1 152.8a.57 .57 0 0 0-.3 .6 .57 .57 0 0 0 .5 .5h.4a.55 .55 0 0 0 .6-.6 .55 .55 0 0 0-.6-.5v.3M196 150.8h3.8M196.6 151.8h2.5M197.4 152.8h1M224.8 148.7h-.7l-.1 .6a.54 .54 0 0 1 .8 0 .54 .54 0 0 1-.1 .8 .54 .54 0 0 1-.8-.2M225.4 148.7l.6 1.5 .6-1.5M227.1 150.4h1.3M229.2 148.7a.77 .77 0 0 1 .9 .6 .77 .77 0 0 1-.5 .9 .82 .82 0 0 1-.7-.6 .82 .82 0 0 1 .3-.9zM230.6 148.7v1.3a.53 .53 0 0 0 .6 .2 .53 .53 0 0 0 .4-.4v-1.1M231.1 142.9h10.1v5h-10.1zM231.1 144.2h5.6M231.1 146.7h5.6"/>
<path d="M232 148.7h1.1M232.5 148.7v1.5M233.5 150.4h1.4M235.3 148.7h.9l.2 .4-.4 .3 .2 .1 .2 .2-.2 .4-.9 .1zM235.3 149.4h.7M235.5 142.9l1.2 1.3M235.7 140.7l-.1 1.4-.3 .1-.3-.1v-.4M236.7 144.2l-1.2 1.2 1.2 1.3M236.7 146.7l-1.2 1.2M236.8 148.7v1.5h.9M237.2 141.7h-1l.7-1v1.5M238.2 148.7v1.1a.51 .51 0 0 0 .5 .4 .51 .51 0 0 0 .5-.4v-1.1"/>
<path d="M239.7 149.4h.6M240.6 148.7h-.9v1.5h.9M241.1 148.7h1M241.6 148.7v1.5M242.8 148.7a.72 .72 0 0 1 .9 .7 .72 .72 0 0 1-.9 .7l-.3-.5v-.4zM244.4 148.7a.75 .75 0 0 1 1 .7 .75 .75 0 0 1-.8 .8 .95 .95 0 0 1-.2-1.5zM245.8 148.7h1M246.3 148.7v1.5M247.3 149.4h1M247.3 148.7v1.5M248.3 148.7v1.5"/>
<circle cx="85.3" cy="77" r=".61"/>
<circle cx="20.4" cy="99.6" r=".47"/>
<circle cx="110.8" cy="101.8" r="3.8"/>
<circle cx="115.7" cy="142" r=".47"/>
</g>
<g fill="none" stroke="#000096" stroke-width=".38">
<path d="M215.6 93.1v2.6M215.6 94.4h1.7M217.3 93.1v2.6M218 93.1v2.6h1.5M220.3 93.1v2.6M220.9 94.2l1.1 1.5M222 93.1l-1.7 1.7M222.7 94.4h1.4M224.9 93.6l.6-.5v2.6M227.9 93.6a2.03 2.03 0 0 1-.3 1.9 .85 .85 0 0 1-1.2-.3M227.9 93.6a.82 .82 0 0 0-.8-.5 .82 .82 0 0 0-.7 .5v1.6M227.9 93.6l-1.5 1.6"/>
<path d="M228.8 95.7v-2.6l1 2.6 .9-2.6v2.6M233.1 93.6a2.03 2.03 0 0 1-.3 1.9 .8 .8 0 0 1-1.2-.3M233.1 93.6a.78 .78 0 0 0-.8-.5 .78 .78 0 0 0-.7 .5l-.1 .6 .1 1M233.1 93.6l-1.5 1.6M235.4 93.1h-1.2l-.1 1.1a.9 .9 0 0 1 1.3 0 .9 .9 0 0 1-.2 1.4 .9 .9 0 0 1-1.3-.4"/>
</g>
<text font-size="4.2" x="215.4" y="96.4">HLK-10M05</text>
<g font-size="2.5">
<text x="146.9" y="53.9">+5V</text>
<text x="177.6" y="53">+3V3 +5V</text>
<text x="55.6" y="54.7">+3V3</text>
<text x="124.6" y="54.7">+3V3</text>
<text x="134.8" y="54.2">+5V</text>
<text x="160.8" y="59.5">U1</text>
<text x="79.9" y="76.2">GPIO_LED</text>
<text x="154.3" y="76.3">AMS1117-3.3V</text>
<text x="153.8" y="83.6">C2</text>
<text x="168.1" y="83.6">C1</text>
<text x="84.8" y="89.8">J12</text>
<text x="102.7" y="86" transform="rotate(-90 102.7 86)">R1</text>
<text x="108.2" y="85.9" transform="rotate(-90 108.2 85.9)">1k</text>
<text x="220.4" y="84.1">HLK-10M1</text>
<text x="152.9" y="90.6">10uF</text>
<text x="166" y="90.6">100nF</text>
<text x="270.5" y="92.3">J1</text>
<text x="18.6" y="101.1">J9</text>
<text x="68.5" y="100.5">J10</text>
<text x="79.5" y="97.7">POWER_LED</text>
<text x="265.6" y="100.3">POWER_IN</text>
<text x="277.4" y="96.3">230VAC</text>
<text x="37.7" y="107.3" transform="rotate(-90 37.7 107.3)">C4</text>
<text x="46.6" y="106.8" transform="rotate(-90 46.6 106.8)">C3</text>
<text x="53.6" y="104.4" transform="rotate(-90 53.6 104.4)">nF</text>
<text x="85.1" y="103.9">J11</text>
<text x="117.4" y="102.9" transform="rotate(-90 117.4 102.9)">Q1</text>
<text x="14.2" y="111.7">1838B_EN</text>
<text x="44.7" y="111" transform="rotate(-90 44.7 111)">10uF/10V</text>
<text x="53.6" y="108.5" transform="rotate(-90 53.6 108.5)">100</text>
<text x="67.4" y="111">IR_IN</text>
<text x="79.5" y="111.9">POWER_LED</text>
<text x="103" y="109.9" transform="rotate(-90 103 109.9)">BC817-40LT1G</text>
<text x="270.6" y="108.7">J7</text>
<text x="277.9" y="112.7">230VAC</text>
<text x="85.2" y="117.5">J2</text>
<text x="111.5" y="117.5">R2</text>
<text x="169.4" y="115.7">J8</text>
<text x="204.1" y="117.9">B0505S-1 WR3-5V</text>
<text x="262.9" y="116.7">POWER_SWITCH</text>
<text x="79.5" y="125.5">POWER_LED</text>
<text x="111.9" y="123">1k</text>
<text x="164.9" y="123.7">3.3V_OUT</text>
<text x="85.2" y="131.2">J5</text>
<text x="185.2" y="136.4">J3</text>
<text x="213.5" y="134.8">U2</text>
<text x="79.4" y="141.7">3.3V&lt;--&gt;5V</text>
<text x="114" y="142.9">J6</text>
<text x="234.9" y="142.7">J4</text>
<text x="181.8" y="144.4">5V_OUT</text>
<text x="57.1" y="151.2" transform="rotate(-90 57.1 151.2)">GND</text>
<text x="130.5" y="154.5" transform="rotate(-90 130.5 154.5)">GND</text>
<text x="159.6" y="154.5" transform="rotate(-90 159.6 154.5)">GND</text>
<text x="195.7" y="154" transform="rotate(-90 195.7 154)">GND</text>
<text x="223.8" y="150.7">5V_OUT_BLUETOOTH</text>
</g>
<g font-size="2.1">
<text x="154" y="63.3">VIN</text>
<text x="164.7" y="63.3">VOUT</text>
<text x="164.7" y="65.8">VOUT</text>
<text x="162.8" y="68.8" transform="rotate(-90 162.8 68.8)">GND</text>
<text x="20.3" y="106.2">GND</text>
<text x="22.8" y="103.7">0</text>
<text x="66.1" y="105.6">GND</text>
<text x="66.1" y="103">0</text>
<text x="20.2" y="108.7">3V3</text>
<text x="66.1" y="108.1">3V3</text>
<text x="208.4" y="127.3" transform="rotate(-90 208.4 127.3)">GND</text>
<text x="213.4" y="127.3" transform="rotate(-90 213.4 127.3)">VIN</text>
<text x="218.5" y="127.3" transform="rotate(-90 218.5 127.3)">GND</text>
<text x="223.5" y="127.3" transform="rotate(-90 223.5 127.3)">VOUT</text>
<text x="86.8" y="133.7">3V3</text>
<text x="88" y="138.7">5V</text>
</g>
<g font-size="1.7">
<text x="151.5" y="62.1">3</text>
<text x="171.3" y="62.1">2</text>
<text x="171.3" y="64.6">4</text>
<text x="161.7" y="70.9" transform="rotate(-90 161.7 70.9)">1</text>
<text x="86.6" y="76.9">1</text>
<text x="104.1" y="80.6" transform="rotate(-90 104.1 80.6)">1</text>
<text x="153" y="85.7">2</text>
<text x="157.7" y="85.7">1</text>
<text x="166.8" y="85.7">1</text>
<text x="171.1" y="85.7">2</text>
<text x="206.3" y="88">2</text>
<text x="92.1" y="91.1">1</text>
<text x="92.1" y="93.6">2</text>
<text x="104.1" y="90.3" transform="rotate(-90 104.1 90.3)">2</text>
<text x="243.8" y="90.5">3</text>
<text x="265.3" y="93.7">1</text>
<text x="63.6" y="101.9">3</text>
<text x="105.7" y="101.7">1</text>
<text x="112.9" y="97.4" transform="rotate(-90 112.9 97.4)">3</text>
<text x="206.7" y="100.6">1</text>
<text x="243.8" y="98.1">4</text>
<text x="264.9" y="96.2">2</text>
<text x="25.5" y="105">2</text>
<text x="25.5" y="102.5">3</text>
<text x="25.5" y="107.5">1</text>
<text x="39.8" y="103.5" transform="rotate(-90 39.8 103.5)">1</text>
<text x="48.7" y="103.5" transform="rotate(-90 48.7 103.5)">1</text>
<text x="63.6" y="104.4">2</text>
<text x="64" y="106.9">1</text>
<text x="92.1" y="105.3">1</text>
<text x="92.1" y="107.8">2</text>
<text x="112.9" y="107.1" transform="rotate(-90 112.9 107.1)">2</text>
<text x="39.8" y="108.1" transform="rotate(-90 39.8 108.1)">2</text>
<text x="48.7" y="108.2" transform="rotate(-90 48.7 108.2)">2</text>
<text x="265.3" y="112.6">2</text>
<text x="265.7" y="110.1">1</text>
<text x="92.1" y="118.9">1</text>
<text x="108" y="118.9">1</text>
<text x="117.3" y="118.9">2</text>
<text x="176.3" y="117.1">2</text>
<text x="176.3" y="119.6">1</text>
<text x="92.1" y="121.4">2</text>
<text x="207.2" y="129.3" transform="rotate(-90 207.2 129.3)">1</text>
<text x="212.2" y="129.7" transform="rotate(-90 212.2 129.7)">2</text>
<text x="217.3" y="129.7" transform="rotate(-90 217.3 129.7)">3</text>
<text x="222.3" y="129.8" transform="rotate(-90 222.3 129.8)">4</text>
<text x="92.1" y="137.6">1</text>
<text x="92.1" y="135">2</text>
<text x="92.1" y="132.5">3</text>
<text x="192.2" y="137.7">2</text>
<text x="109" y="143.6">1</text>
<text x="120.9" y="143.6">2</text>
<text x="192.2" y="140.3">1</text>
<text x="229.6" y="144">2</text>
<text x="230" y="146.6">1</text>
</g>
</svg>
